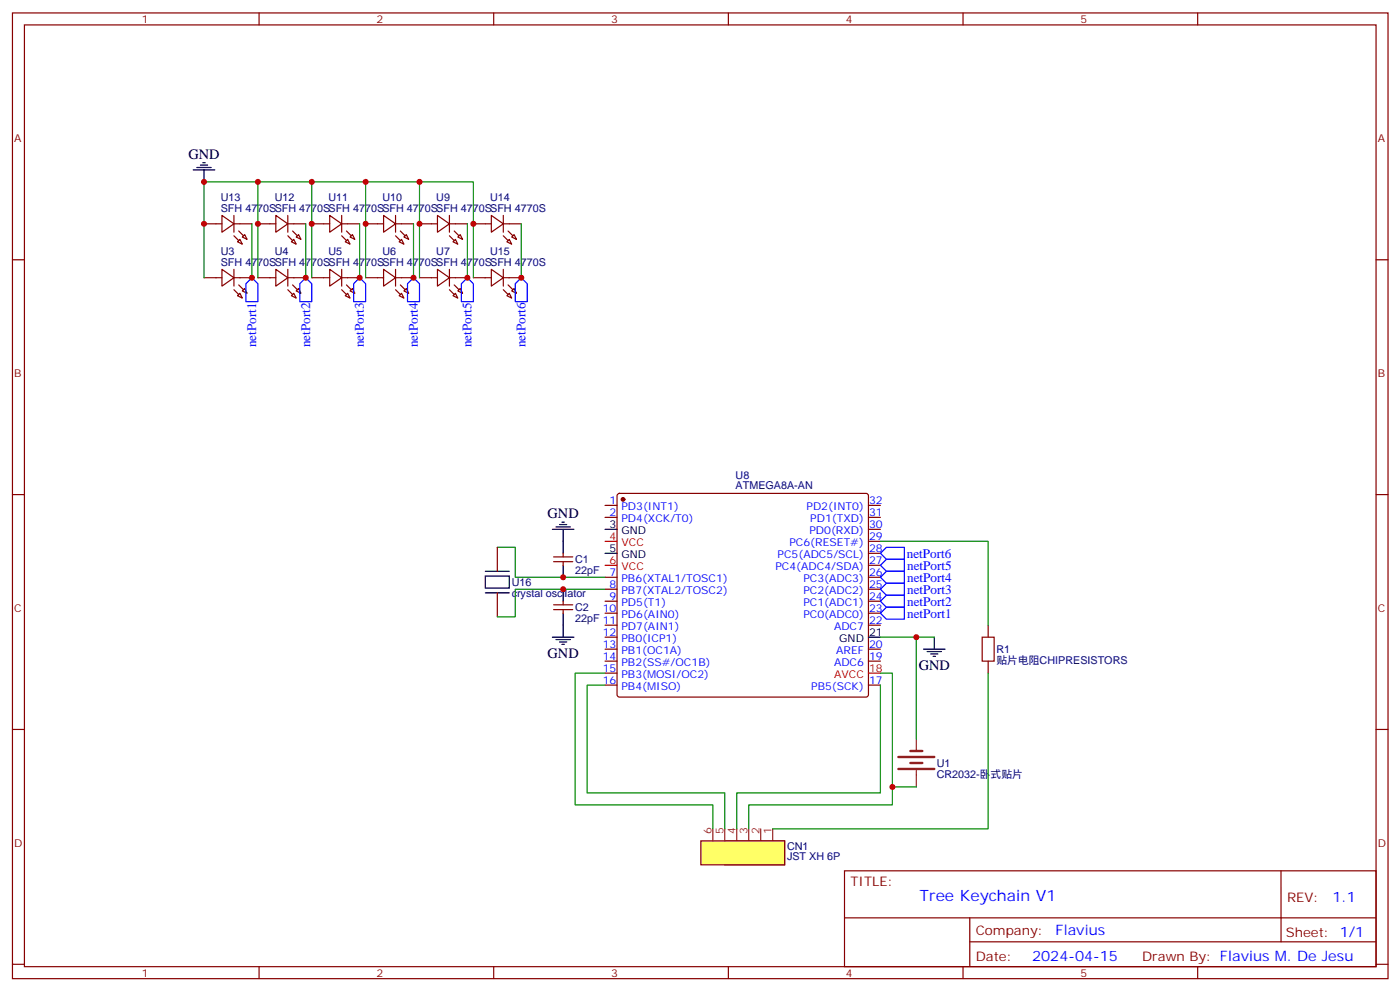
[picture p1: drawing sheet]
<svg xmlns="http://www.w3.org/2000/svg" width="413mm" height="292mm" viewBox="0 0 413 292" stroke-linecap="round" stroke-linejoin="round" font-family="sans-serif">
<g fill="none" stroke="#870000" stroke-width=".35">
<path d="M3.7 3.8h405.3v284.3h-405.3zM7.2 7.3h398.3v277.3h-398.3zM76.3 3.8v3.5M145.5 3.8v3.5M214.6 3.8v3.5M283.8 3.8v3.5M352.9 3.8v3.5M3.7 76.5h3.5M65.4 79.3l3.5 2.5-3.5 2.4zM68.9 79.3v4.9M81.3 79.3l3.5 2.5-3.5 2.4zM84.8 79.3v4.9"/>
<path d="M97.2 79.3l3.5 2.5-3.5 2.4zM100.7 79.3v4.9M113 79.3l3.6 2.5-3.6 2.4zM116.6 79.3v4.9M128.9 79.3l3.5 2.5-3.5 2.4zM132.4 79.3v4.9M405.5 76.5h3.5M60.1 81.8h5.3M68.9 81.8h5.3M70 87.1l.7-.7 .7 1.4zM71.4 85.7l.7-.8 .7 1.5zM76 81.8h5.3"/>
<path d="M84.8 81.8h5.3M85.9 87.1l.7-.7 .7 1.4zM87.3 85.7l.7-.8 .7 1.5zM91.9 81.8h5.3M100.7 81.8h5.3M101.7 87.1l.7-.7 .8 1.4zM103.2 85.7l.7-.8 .7 1.5zM107.7 81.8h5.3M116.6 81.8h5.2M117.6 87.1l.7-.7 .7 1.4zM119 85.7l.7-.8 .7 1.5zM123.6 81.8h5.3"/>
<path d="M132.4 81.8h5.3M133.5 87.1l.7-.7 .7 1.4zM135.6 84.9l.7 1.5-1.4-.7zM3.7 145.6h3.5M178.3 148.8h3.5M178.3 152.3h3.5M182.1 145.5l.4-.2h72.7l.5 .2 .2 .5v58.5l-.2 .5-.5 .2h-72.7l-.5-.2-.2-.5v-58.5zM255.9 148.8h3.5M255.9 152.3h3.5M255.9 159.4h3.5M255.9 155.9h3.5M405.5 145.6h3.5"/>
<path d="M163.1 164h5.7M163.1 165.4h5.7M163.1 179.5h5.7M163.1 178.1h5.7M165.9 162.9v1.1M165.9 165.4v1M165.9 177v1.1M165.9 179.5v1.1M178.3 170h3.5M178.3 173.5h3.5M178.3 177h3.5M255.9 170h3.5"/>
<path d="M255.9 173.5h3.5M255.9 177h3.5M255.9 166.4h3.5M255.9 162.9h3.5M178.3 180.6h3.5M178.3 184.1h3.5M178.3 187.6h3.5M178.3 191.1h3.5M178.3 194.7h3.5M178.3 198.2h3.5M255.9 180.6h3.5M255.9 184.1h3.5"/>
<path d="M255.9 191.1h3.5M255.9 194.7h3.5M291.2 184.1v3.5M291.2 194.7v3.5M3.7 214.8h3.5M178.3 201.7h3.5M255.9 201.7h3.5M405.5 214.8h3.5M248.8 256.4h156.7v28.2h-156.7zM377.5 256.4v20.9M248.9 270.2h156.5M285.8 277.3h119.6"/>
<path d="M285.8 270.2v14.2M3.7 283.9h3.5M76.3 284.6v3.5M145.5 284.6v3.5M214.6 284.6v3.5M283.8 284.6v3.5M352.9 284.6v3.5M405.5 283.9h3.5"/>
</g>
<path d="M264.7 226.4h10.6M264.7 222.9h10.6M268.3 224.6h3.5M268.3 221.1h3.5" fill="none" stroke="#8c2424" stroke-width=".71"/>
<path d="M270 217.6v3.5M270 226.8v4.9M213.6 247.6h17.6v7h-17.6zM217.1 244.1v3.5M220.6 244.1v3.5M224.2 244.1v3.5M227.7 244.1v3.5" fill="none" stroke="#8c2424" stroke-width=".35"/>
<g fill="#870000" stroke="#870000" stroke-width=".35">
<path d="M70.3 83.9l1.5 1.4z"/>
<path d="M68.9 85.3l1.4 1.4z"/>
<path d="M86.2 83.9l1.4 1.4z"/>
<path d="M84.8 85.3l1.4 1.4z"/>
<path d="M102.1 83.9l1.4 1.4z"/>
<path d="M100.7 85.3l1.4 1.4z"/>
<path d="M118 83.9l1.4 1.4z"/>
<path d="M116.6 85.3l1.4 1.4z"/>
<path d="M133.8 83.9l1.5 1.4z"/>
<path d="M132.4 85.3l1.4 1.4z"/>
<circle cx="183.6" cy="147" r=".53"/>
</g>
<path d="M165.9 159.4v3.5M178.3 155.9h3.5M165.9 166.4v3.6M165.9 173.5v3.5M178.3 162.9h3.5M165.9 180.6v3.5M255.9 187.6h3.5" fill="none" stroke="#000" stroke-width=".35"/>
<path d="M178.3 159.4h3.5M178.3 166.4h3.5M255.9 198.2h3.5" fill="none" stroke="#f00" stroke-width=".35"/>
<path d="M289.4 187.6h3.5v7.1h-3.5z" fill="none" stroke="#a10000" stroke-width=".35"/>
<path d="M206.5 247.6h24.7v7h-24.7z" fill="#ff6" stroke="#870000" stroke-width=".35"/>
<path d="M210 244.1v3.5M213.6 244.1v3.5" fill="none" stroke="#8c2424" stroke-width=".35"/>
<g fill="none" stroke="#008700" stroke-width=".35">
<path d="M76 53.6v28.2M91.9 53.6v28.2M107.7 53.6v28.2M123.6 53.6v28.2M74.2 65.9v15.9M90.1 65.9v15.9M106 65.9v15.9M121.8 65.9v15.9M137.7 65.9v15.9M153.6 65.9v15.9M60.1 81.8v-28.2h79.4v28.2M259.4 159.4h31.8v24.7"/>
<path d="M146.5 161.1h5.3v8.9h26.5M178.3 173.5h-26.5v8.1h-5.3M178.3 198.2h-8.8v38.8h40.5v7.1M259.4 198.2h3.6v38.8h-42.4v7.1M259.4 187.6h15.9M270 187.6v30M291.2 198.2v45.9h-63.5M178.3 201.7h-5.3v31.8h40.6v10.6M259.4 201.7v31.8h-42.3v10.6M263 231.7h7"/>
</g>
<g fill="none" stroke="#870000" stroke-width=".35">
<path d="M60.1 65.9h5.3M65.4 63.4l3.5 2.5-3.5 2.5zM68.9 65.9h5.3M68.9 63.4v5M70 71.2l.7-.7 .7 1.4zM71.4 69.8l.7-.7 .7 1.4zM76 65.9h5.3M81.3 63.4l3.5 2.5-3.5 2.5zM84.8 65.9h5.3M84.8 63.4v5M85.9 71.2l.7-.7 .7 1.4zM87.3 69.8l.7-.7 .7 1.4z"/>
<path d="M91.9 65.9h5.3M97.2 63.4l3.5 2.5-3.5 2.5zM100.7 65.9h5.3M100.7 63.4v5M101.7 71.2l.7-.7 .8 1.4zM103.2 69.8l.7-.7 .7 1.4zM107.7 65.9h5.3M113 63.4l3.6 2.5-3.6 2.5zM116.6 65.9h5.2M116.6 63.4v5M117.6 71.2l.7-.7 .7 1.4zM119 69.8l.7-.7 .7 1.4z"/>
<path d="M123.6 65.9h5.3M128.9 63.4l3.5 2.5-3.5 2.5zM132.4 65.9h5.3M132.4 63.4v5M133.5 71.2l.7-.7 .7 1.4zM134.9 69.8l.7-.7 .7 1.4zM139.5 65.9h5.3M144.8 63.4l3.5 2.5-3.5 2.5zM144.8 79.3l3.5 2.5-3.5 2.4zM148.3 65.9h5.3M148.3 63.4v5M148.3 79.3v4.9"/>
<path d="M149.4 71.2l.7-.7 .7 1.4zM150.8 69.8l.7-.7 .7 1.4zM139.5 81.8h5.3M148.3 81.8h5.3M149.4 87.1l.7-.7 .7 1.4zM151.5 84.9l.7 1.5-1.4-.7zM146.5 161.1v7.1M146.5 174.6v7"/>
</g>
<g fill="#870000" stroke="#870000" stroke-width=".35">
<path d="M133.8 68l1.5 1.4z"/>
<path d="M132.4 69.4l1.4 1.4z"/>
<path d="M118 68l1.4 1.4z"/>
<path d="M116.6 69.4l1.4 1.4z"/>
<path d="M102.1 68l1.4 1.4z"/>
<path d="M100.7 69.4l1.4 1.4z"/>
<path d="M86.2 68l1.4 1.4z"/>
<path d="M84.8 69.4l1.4 1.4z"/>
<path d="M70.3 68l1.5 1.4z"/>
<path d="M68.9 69.4l1.4 1.4z"/>
<path d="M149.7 68l1.4 1.4z"/>
<path d="M148.3 69.4l1.4 1.4z"/>
<path d="M149.7 83.9l1.4 1.4z"/>
<path d="M148.3 85.3l1.4 1.4z"/>
</g>
<g fill="none" stroke="#000" stroke-width=".35">
<path d="M56.9 50h6.4M58 49.3h4.2M59.1 48.6h2.1M59.8 47.9h.7M60.1 50v3.6M162.8 155.9h6.3M163.8 155.2h4.3M164.9 154.4h2.1M165.6 153.7h.7M165.9 155.9v3.5M143 169.6h7.1v3.5h-7.1zM143 168.2h7.1"/>
<path d="M143 174.6h7.1M162.8 187.6h6.3M163.8 188.3h4.3M164.9 189h2.1M165.6 189.7h.7M165.9 184.1v3.5M272.1 191.1h6.4M273.2 191.8h4.2M274.2 192.5h2.2M275 193.3h.7M275.3 187.6v3.5"/>
</g>
<path d="M74.2 81.8l1.8 1.7v5.3h-3.5v-5.3zM90.1 81.8l1.8 1.7v5.3h-3.6v-5.3zM106 81.8l1.7 1.7v5.3h-3.5v-5.3zM121.8 81.8l1.8 1.7v5.3h-3.5v-5.3zM137.7 81.8l1.8 1.7v5.3h-3.5v-5.3zM153.6 81.8l1.8 1.7v5.3h-3.6v-5.3zM259.4 177l1.8-1.7h5.3v3.5h-5.3zM259.4 173.5l1.8-1.8h5.3v3.6h-5.3zM259.4 170l1.8-1.8h5.3v3.5h-5.3zM259.4 166.4l1.8-1.7h5.3v3.5h-5.3zM259.4 162.9l1.8-1.8h5.3v3.6h-5.3zM259.4 180.6l1.8-1.8h5.3v3.5h-5.3z" fill="none" stroke="#00f" stroke-width=".35"/>
<g fill="#c00">
<circle cx="263" cy="231.7" r=".88"/>
<circle cx="270" cy="187.6" r=".88"/>
<circle cx="165.9" cy="170" r=".88"/>
<circle cx="165.9" cy="173.5" r=".88"/>
<circle cx="153.6" cy="81.8" r=".88"/>
<circle cx="74.2" cy="81.8" r=".88"/>
<circle cx="90.1" cy="81.8" r=".88"/>
<circle cx="137.7" cy="81.8" r=".88"/>
<circle cx="121.8" cy="81.8" r=".88"/>
<circle cx="106" cy="81.8" r=".88"/>
<circle cx="60.1" cy="65.9" r=".88"/>
<circle cx="139.5" cy="65.9" r=".88"/>
<circle cx="60.1" cy="53.6" r=".88"/>
<circle cx="123.6" cy="53.6" r=".88"/>
<circle cx="123.6" cy="65.9" r=".88"/>
<circle cx="107.7" cy="53.6" r=".88"/>
<circle cx="107.7" cy="65.9" r=".88"/>
<circle cx="91.9" cy="53.6" r=".88"/>
<circle cx="91.9" cy="65.9" r=".88"/>
<circle cx="76" cy="53.6" r=".88"/>
<circle cx="76" cy="65.9" r=".88"/>
</g>
<text font-size="4.6" fill="#00f" x="270.9" y="265.4">Tree Keychain V1</text>
<g font-size="4.2">
<text x="55.5" y="46.8">GND</text>
<text x="161.4" y="152.7">GND</text>
<text x="161.4" y="193.7">GND</text>
<text x="270.7" y="197.2">GND</text>
</g>
<g font-size="4.2" fill="#00f">
<text x="392.6" y="265.7">1.1</text>
<text x="311" y="275.2">Flavius</text>
<text x="304.1" y="283">2024-04-15</text>
</g>
<g font-size="3.9" fill="#00f">
<text x="75.5" y="102.3" transform="rotate(-90 75.5 102.3)">netPort1</text>
<text x="91.4" y="102.3" transform="rotate(-90 91.4 102.3)">netPort2</text>
<text x="107.2" y="102.3" transform="rotate(-90 107.2 102.3)">netPort3</text>
<text x="123.1" y="102.3" transform="rotate(-90 123.1 102.3)">netPort4</text>
<text x="139" y="102.3" transform="rotate(-90 139 102.3)">netPort5</text>
<text x="154.9" y="102.3" transform="rotate(-90 154.9 102.3)">netPort6</text>
<text x="267.2" y="164.3">netPort6</text>
<text x="267.3" y="167.9">netPort5</text>
<text x="267.3" y="171.4">netPort4</text>
<text x="267.3" y="178.5">netPort2</text>
<text x="267.3" y="174.9">netPort3</text>
<text x="267.3" y="182">netPort1</text>
</g>
<g font-size="3.9" fill="#800">
<text x="250.6" y="261">TITLE:</text>
<text x="379.2" y="265.7">REV:</text>
<text x="287.5" y="275.2">Company:</text>
<text x="378.9" y="275.8">Sheet: 1/1</text>
<text x="287.5" y="282.9">Date:</text>
<text x="336.6" y="282.9">Drawn By: Flavius M. De Jesu</text>
</g>
<g font-size="3.2" fill="#800">
<text x="41.8" y="6.8">1</text>
<text x="110.9" y="6.8">2</text>
<text x="180.1" y="6.8">3</text>
<text x="249.2" y="6.8">4</text>
<text x="318.3" y="6.8">5</text>
<text x="4.2" y="41.9">A</text>
<text x="406" y="41.9">A</text>
<text x="4.2" y="111.1">B</text>
<text x="406" y="111.1">B</text>
<text x="4.2" y="180.2">C</text>
<text x="406" y="180.2">C</text>
<text x="4.2" y="249.3">D</text>
<text x="406" y="249.3">D</text>
<text x="41.8" y="287.6">1</text>
<text x="110.9" y="287.6">2</text>
<text x="180.1" y="287.6">3</text>
<text x="249.2" y="287.6">4</text>
<text x="318.3" y="287.6">5</text>
</g>
<g font-size="3.2" fill="#000080">
<text x="65.1" y="59.1">U13</text>
<text x="80.9" y="59.1">U12</text>
<text x="96.8" y="59.1">U11</text>
<text x="112.7" y="59.1">U10</text>
<text x="128.6" y="59.1">U9</text>
<text x="144.4" y="59.1">U14</text>
<text x="65.1" y="62.4">SFH 4770SSFH 4770SSFH 4770SSFH 4770SSFH 4770SSFH 4770S</text>
<text x="65.1" y="75">U3</text>
<text x="80.9" y="75">U4</text>
<text x="96.8" y="75">U5</text>
<text x="112.7" y="75">U6</text>
<text x="128.6" y="75">U7</text>
<text x="144.4" y="75">U15</text>
<text x="65.1" y="78.2">SFH 4770SSFH 4770SSFH 4770SSFH 4770SSFH 4770SSFH 4770S</text>
<text x="216.8" y="140.9">U8</text>
<text x="216.8" y="144.1">ATMEGA8A-AN</text>
<text x="169.5" y="165.9">C1</text>
<text x="150.8" y="172.6">U16</text>
<text x="169.5" y="169">22pF</text>
<text x="150.8" y="175.7">crystal oscilator</text>
<text x="169.5" y="180">C2</text>
<text x="169.5" y="183.1">22pF 11</text>
<text x="293.7" y="195.5">贴片电阻CHIPRESISTORS</text>
<text x="293.7" y="192.3">R1</text>
<text x="276" y="225.8">U1</text>
<text x="276" y="228.9">CR2032-卧式贴片</text>
<text x="231.9" y="250.1">CN1</text>
<text x="231.9" y="253.3">JST XH 6P</text>
</g>
<g font-size="3.2" fill="#00f">
<text x="179.6" y="148.4">1</text>
<text x="256.1" y="148.4">32</text>
<text x="179.6" y="152">2</text>
<text x="183.1" y="150.2">PD3(INT1)</text>
<text x="183.1" y="153.7">PD4(XCK/T0)</text>
<text x="237.7" y="150.2">PD2(INT0)</text>
<text x="238.8" y="153.7">PD1(TXD)</text>
<text x="256.1" y="155.5">30</text>
<text x="256.1" y="152">31</text>
<text x="232.6" y="160.8">PC6(RESET#)</text>
<text x="238.5" y="157.3">PD0(RXD)</text>
<text x="256.1" y="159">29</text>
<text x="228.5" y="167.9">PC4(ADC4/SDA)</text>
<text x="229.1" y="164.3">PC5(ADC5/SCL)</text>
<text x="256.1" y="166.1">27</text>
<text x="256.1" y="162.6">28</text>
<text x="179.6" y="169.6">7</text>
<text x="179.6" y="173.1">8</text>
<text x="183.1" y="171.4">PB6(XTAL1/TOSC1)</text>
<text x="236.7" y="171.4">PC3(ADC3)</text>
<text x="256.1" y="173.1">25</text>
<text x="256.1" y="169.6">26</text>
<text x="179.6" y="176.7">9</text>
<text x="183.1" y="174.9">PB7(XTAL2/TOSC2)</text>
<text x="183.1" y="178.4">PD5(T1)</text>
<text x="236.7" y="178.4">PC1(ADC1)</text>
<text x="236.7" y="174.9">PC2(ADC2)</text>
<text x="256.1" y="176.7">24</text>
<text x="177.6" y="180.2">10</text>
<text x="183.1" y="182">PD6(AIN0)</text>
<text x="183.1" y="185.5">PD7(AIN1)</text>
<text x="236.7" y="182">PC0(ADC0)</text>
<text x="245.8" y="185.5">ADC7</text>
<text x="256.1" y="183.7">22</text>
<text x="256.1" y="180.2">23</text>
<text x="177.6" y="187.3">12</text>
<text x="177.6" y="190.8">13</text>
<text x="183.1" y="189">PB0(ICP1)</text>
<text x="256.1" y="190.8">20</text>
<text x="177.6" y="194.3">14</text>
<text x="177.6" y="197.8">15</text>
<text x="183.1" y="192.5">PB1(OC1A)</text>
<text x="183.1" y="196.1">PB2(SS#/OC1B)</text>
<text x="245.8" y="196.1">ADC6</text>
<text x="246.4" y="192.5">AREF</text>
<text x="256.1" y="194.3">19</text>
<text x="177.6" y="201.4">16</text>
<text x="183.1" y="199.6">PB3(MOSI/OC2)</text>
<text x="183.1" y="203.1">PB4(MISO)</text>
<text x="239" y="203.1">PB5(SCK)</text>
<text x="256.1" y="201.4">17</text>
</g>
<g font-size="3.2">
<text x="179.6" y="155.5">3</text>
<text x="183.1" y="157.3">GND</text>
<text x="179.6" y="162.6">5</text>
<text x="183.1" y="164.3">GND</text>
<text x="247.3" y="189">GND</text>
<text x="256.1" y="187.3">21</text>
</g>
<g font-size="3.2" fill="#f00">
<text x="179.6" y="159">4</text>
<text x="183.1" y="160.8">VCC</text>
<text x="179.6" y="166.1">6</text>
<text x="183.1" y="167.9">VCC</text>
<text x="256.1" y="197.8">18</text>
<text x="245.8" y="199.6">AVCC</text>
</g>
<g font-size="3.2" fill="#8d2323">
<text x="209.7" y="245.5" transform="rotate(-90 209.7 245.5)">6</text>
<text x="213.2" y="245.5" transform="rotate(-90 213.2 245.5)">5</text>
<text x="216.7" y="245.5" transform="rotate(-90 216.7 245.5)">4</text>
<text x="220.3" y="245.5" transform="rotate(-90 220.3 245.5)">3</text>
<text x="223.8" y="245.5" transform="rotate(-90 223.8 245.5)">2</text>
<text x="227.3" y="245.5" transform="rotate(-90 227.3 245.5)">1</text>
</g>
</svg>
